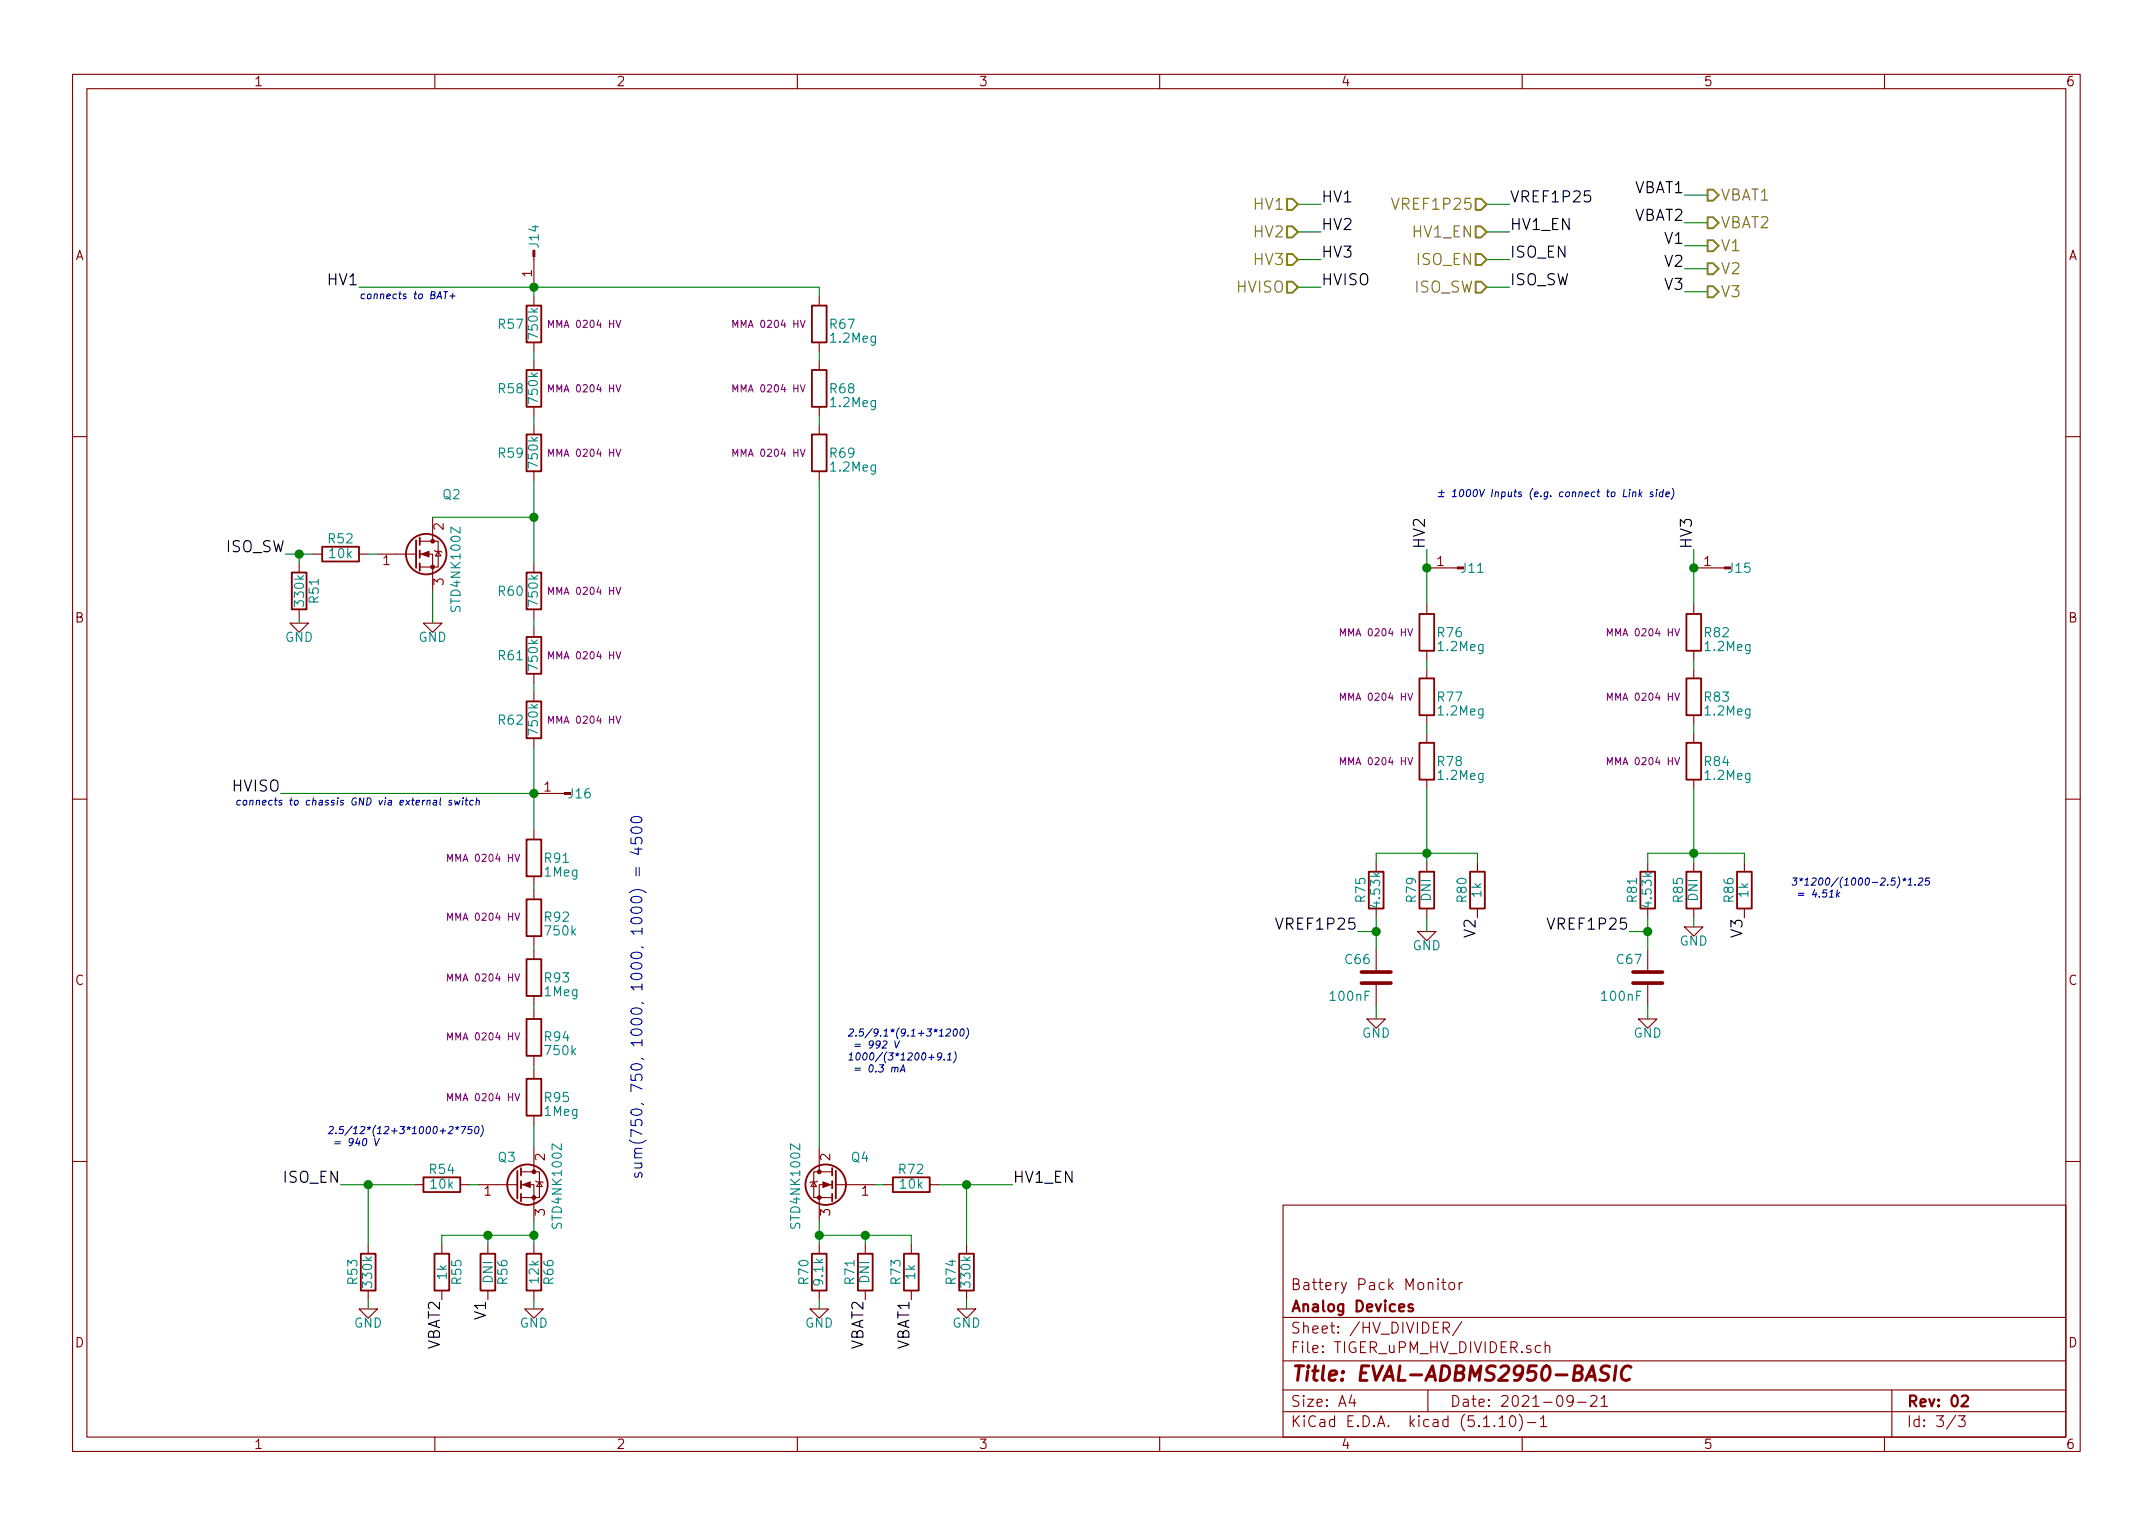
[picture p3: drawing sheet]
<svg xmlns="http://www.w3.org/2000/svg" width="297mm" height="210mm" viewBox="0 0 297 210" stroke-linecap="round" stroke-linejoin="round" font-family="sans-serif">
<g fill="none" stroke="#840000" stroke-width=".15">
<path d="M10 10.3h277v189.9h-277zM12 12.2h273v186.1h-273zM60 10.3v1.9M110 10.3v1.9M160 10.3v1.9M210 10.3v1.9M260 10.3v1.9M73.7 35.4v4.2M73.7 40.9v1.3M73.7 47.2v1.3M73.7 49.8v1.2M73.7 56.1v1.3"/>
<path d="M73.7 58.7v1.2M113 40.9v1.3M113 47.2v1.3M113 49.8v1.2M113 56.1v1.3M113 58.7v1.2M10 60.2h2M41.3 77.7v1.3M43.2 76.4h1.2M49.5 76.4h1.3M52.1 76.4h5.3M57.9 76.4h1.8v5.1"/>
<path d="M57.9 74.7h2.6v3.5h-2.6M59.7 71.4v3.3M59.9 75.9l.2 .2h.7l.2 .1M60.5 76.1l.3 .6h-.7zM73.7 65v1.3M73.7 77.7v1.3M113 65v1.3M196.8 78.4h4.3M233.7 78.4h4.2M285 60.2h2M40 86h2.5l-1.2 1.2zM41.3 84.1v1.2"/>
<path d="M58.4 86h2.6l-1.3 1.2zM73.7 84.1v1.2M73.7 86.6v1.3M73.7 93v1.2M73.7 95.5v1.3M196.8 83.4v1.3M196.8 89.8v1.3M196.8 92.3v1.3M196.8 98.7v1.2M233.7 83.4v1.3M233.7 89.8v1.3M233.7 92.3v1.3"/>
<path d="M233.7 98.7v1.2M10 110.3h2M73.7 101.8v1.3M73.7 114.5v1.3M73.7 109.5h4.2M189.9 119v1.3M196.8 101.2v1.3M196.8 107.6v1.2M196.8 119v1.3M203.8 119v1.3M227.3 119v1.3M233.7 101.2v1.3"/>
<path d="M233.7 107.6v1.2M233.7 119v1.3M240.7 119v1.3M285 110.3h2M73.7 120.9v1.3M73.7 122.8v1.3M73.7 129.2v1.2M73.7 131.1v1.2M73.7 137.4v1.3M73.7 139.3v1.3M189.9 125.3v1.3M189.9 131.1v2.8"/>
<path d="M189.9 135.9v2.8M195.6 128.5h2.5l-1.3 1.3zM196.8 125.3v1.3M203.8 125.3v1.3M227.3 125.3v1.3M227.3 131.1v2.8M227.3 135.9v2.8M232.4 127.9h2.5l-1.2 1.3zM233.7 125.3v1.3M240.7 125.3v1.3M73.7 145.7v1.2M73.7 147.6v1.2"/>
<path d="M73.7 153.9v1.3M73.7 158.4v3.3M113 158.4v3.3M188.6 140.6h2.5l-1.2 1.3zM226.1 140.6h2.5l-1.3 1.3zM10 160.2h2M50.8 171.7v1.3M50.8 178v1.3M57.1 163.4h1.3M61 171.7v1.3M61 178v1.3M63.5 163.4h1.3"/>
<path d="M66 163.4h5.4M67.3 171.7v1.3M67.3 178v1.3M71.9 163.4h1.8v5.1M71.9 161.7h2.5v3.5h-2.5M73.7 171.7v1.3M73.7 178v1.3M73.9 162.9l.1 .2h.8l.1 .1M74.4 163.1l.4 .6h-.8zM112.3 163.1l.3 .6h-.7zM112.8 162.9l-.2 .2h-.7l-.1 .1M113 171.7v1.3"/>
<path d="M113 178v1.3M114.8 163.4h-1.8v5.1M114.8 161.7h-2.5v3.5h2.5M115.3 163.4h5.3M119.4 171.7v1.3M119.4 178v1.3M121.9 163.4h1.3M125.7 171.7v1.3M125.7 178v1.3M128.3 163.4h1.2M133.3 171.7v1.3M133.3 178v1.3"/>
<path d="M177 166.3h108v32h-108zM198.4 176.4l-.1 .1 .1 .1 .1-.1-.1-.1v.2M198.4 176.9v1M198.9 176.9h.6M199.1 176.4v1.3l.1 .1 .3 .1M200 177.1a.41 .41 0 0 1 .7 .1v.4a.41 .41 0 0 1-.4 .3 .41 .41 0 0 1-.4-.3zM201.3 176.9v1M201.8 176.9l-.3 .1-.2 .2M285 160.2h2M49.5 180.6h2.6l-1.3 1.3zM60 198.3v1.9M72.4 180.6h2.5l-1.2 1.3z"/>
<path d="M110 198.3v1.9M111.8 180.6h2.5l-1.3 1.3zM132.1 180.6h2.5l-1.3 1.3zM160 198.3v1.9M177 194.8h108M177 191.8h108M177 187.8h108M177 181.8h108M186.5 192.5l-.4 1h1M186.8 193v1M197 191.8v3M199.1 183.2h.6a.41 .41 0 0 0 .3-.4 .41 .41 0 0 0-.3-.4h-.6v1.5"/>
<path d="M199.5 183.2l.5 .7M201.7 182.3l-1.3 2M206.8 195.8l.5-.5v1.5M206.8 196.8h.9M208.5 195.4a.36 .36 0 0 1 .5 .2 .77 .77 0 0 1-.4 1.2 1 1 0 0 1-.1-1.4zM209.6 195.1a1.71 1.71 0 0 1 0 2.3M210 198.3v1.9M210.7 196.3h1.2M212.5 195.8l.5-.5v1.5M212.5 185.7a.48 .48 0 0 0-.7 .2v.4a.48 .48 0 0 0 .7 .2M212.5 196.8h.9M213.2 185.7a.38 .38 0 0 1 .6 .1v.8"/>
<path d="M213.2 185.1v1.5M217 193.2l-.1 .2a.48 .48 0 0 1-.6-.1l-.1-.5a.48 .48 0 0 1 .7-.2l.1 .1a1.19 1.19 0 0 1-.2 1.2l-.5 .1M217.7 193.5h1.1M219.5 192.7l.2-.2h.3a.41 .41 0 0 1 .3 .7l-.9 .8h.9M220.9 193l.4-.5v1.5M220.9 194h.9M260 198.3v1.9M261 191.8v6.5M269.8 195.2l-1.2 2M270.2 195.3h.9l-.5 .6 .4 .1 .1 .2-.1 .5-.2 .1h-.4l-.2-.1"/>
</g>
<path d="M194.9 180a.37 .37 0 0 0-.6 .1v.1a.54 .54 0 0 0 .6 .3l.1 .1-.1 .2-.2 .1-.4-.1M270.7 192.7l.2-.2 .5 .1a.37 .37 0 0 1 0 .6l-.8 .8h.9" fill="none" stroke="#840000" stroke-width=".3"/>
<path d="M222.1 188.5a.79 .79 0 0 0-1.2 .3 .48 .48 0 0 0 .3 .6l.4 .1a.48 .48 0 0 1 .3 .5 .48 .48 0 0 1-.4 .4l-.8-.1M223 188.4l-.3 2M225 188.6a.71 .71 0 0 0-1.1 .3 .98 .98 0 0 0 .3 1.5l.6-.1" fill="none" stroke="#840000" stroke-width=".41"/>
<g fill="none" stroke="#840000" stroke-width=".25">
<path d="M72.6 42.2h2.1v5h-2.1zM72.6 51h2.1v5.1h-2.1zM72.6 59.9h2.1v5.1h-2.1zM112 51h2v5.1h-2zM112 42.2h2v5h-2zM112 59.9h2v5.1h-2zM40.3 79h2v5.1h-2zM44.4 75.4h5.1v2.1h-5.1zM57.4 74.5v3.9M57.9 74.2v1M57.9 75.9v1.1M57.9 77.7v1"/>
<path d="M72.6 79h2.1v5.1h-2.1zM72.6 87.9h2.1v5.1h-2.1zM72.6 96.8h2.1v5h-2.1zM195.8 93.6h2.1v5.1h-2.1zM195.8 84.7h2.1v5.1h-2.1zM232.7 93.6h2v5.1h-2zM232.7 84.7h2v5.1h-2zM72.6 115.8h2.1v5.1h-2.1zM195.8 102.5h2.1v5.1h-2.1zM232.7 102.5h2v5.1h-2zM72.6 124.1h2.1v5.1h-2.1zM72.6 132.3h2.1v5.1h-2.1z"/>
<path d="M188.8 120.3h2.1v5h-2.1zM195.8 120.3h2.1v5h-2.1zM202.8 120.3h2.1v5h-2.1zM226.3 120.3h2v5h-2zM232.7 120.3h2v5h-2zM239.6 120.3h2.1v5h-2.1zM72.6 148.8h2.1v5.1h-2.1zM72.6 140.6h2.1v5.1h-2.1zM49.8 173h2v5h-2zM58.4 162.4h5.1v2.1h-5.1zM59.9 173h2.1v5h-2.1zM66.3 173h2v5h-2z"/>
<path d="M71.4 161.5v3.8M71.9 161.2v1M71.9 162.9v1.1M71.9 164.7v1M72.6 173h2.1v5h-2.1zM112 173h2v5h-2zM114.8 161.2v1M114.8 162.9v1.1M114.8 164.7v1M115.3 161.5v3.8M118.4 173h2v5h-2zM123.2 162.4h5.1v2.1h-5.1z"/>
<path d="M124.7 173h2v5h-2zM132.3 173h2.1v5h-2.1z"/>
<circle cx="58.8" cy="76.4" r="2.79"/>
<circle cx="72.8" cy="163.4" r="2.79"/>
<circle cx="113.9" cy="163.4" r="2.79"/>
</g>
<g fill="none" stroke="#840084" stroke-width=".15">
<path d="M75.7 45.2v-1l.3 .7 .4-.7v1M75.7 54.1v-1l.3 .7 .4-.7v1M85 44.2l.3 1 .3-1M85 53.1l.3 1 .3-1M101.1 54.1v-1l.3 .7 .4-.7v1M101.1 45.2v-1l.3 .7 .4-.7v1M110.4 53.1l.3 1 .4-1M110.4 44.2l.3 1 .4-1M75.7 63v-1l.3 .7 .4-.7v1M85 62l.3 1 .3-1M101.1 63v-1l.3 .7 .4-.7v1M110.4 62l.3 1 .4-1"/>
<path d="M75.7 82v-1l.3 .7 .4-.7v1M75.7 90.9v-1l.3 .7 .4-.7v1M75.7 99.8v-1l.3 .7 .4-.7v1M85 81l.3 1 .3-1M85 89.9l.3 1 .3-1M85 98.8l.3 1 .3-1M184.9 96.6v-1l.4 .7 .3-.7v1M184.9 87.7v-1l.4 .7 .3-.7v1M194.2 95.6l.4 1 .3-1M194.2 86.7l.4 1 .3-1M221.8 96.6v-1l.3 .7 .3-.7v1M221.8 87.7v-1l.3 .7 .3-.7v1"/>
<path d="M231.1 95.6l.3 1 .3-1M231.1 86.7l.3 1 .3-1M61.7 118.8v-.9l.4 .7 .3-.7v.9M71 117.9l.4 .9 .3-.9M184.9 105.5v-1l.4 .7 .3-.7v1M194.2 104.5l.4 1 .3-1M221.8 105.5v-1l.3 .7 .3-.7v1M231.1 104.5l.3 1 .3-1M61.7 127v-1l.4 .7 .3-.7v1M61.7 135.4v-1l.4 .7 .3-.7v1M71 126l.4 1 .3-1M71 134.4l.4 1 .3-1"/>
<path d="M61.7 151.9v-1l.4 .7 .3-.7v1M61.7 143.5v-1l.4 .7 .3-.7v1M71 150.9l.4 1 .3-1M71 142.5l.4 1 .3-1"/>
</g>
<g fill="#840000" stroke="#840000" stroke-width=".15">
<path d="M113.5 163.1l1.1 .3-1.1 .4z"/>
<path d="M72.1 163.4l1.1-.3v.7z"/>
<path d="M77.9 109.3h.8v.3h-.8z"/>
<path d="M58.2 76.4l1-.3v.7z"/>
<path d="M73.5 34.5h.3v.9h-.3z"/>
<path d="M237.9 78.2h.9v.3h-.9z"/>
<path d="M201.1 78.2h.8v.3h-.8z"/>
<circle cx="113" cy="165.2" r=".25"/>
<circle cx="113" cy="161.7" r=".25"/>
<circle cx="73.7" cy="165.2" r=".25"/>
<circle cx="73.7" cy="161.7" r=".25"/>
<circle cx="59.7" cy="78.2" r=".25"/>
<circle cx="59.7" cy="74.7" r=".25"/>
</g>
<path d="M187.8 135.6h4.1M187.8 134.1h4.1M225.3 135.6h4.1M225.3 134.1h4.1" fill="none" stroke="#840000" stroke-width=".51"/>
<g fill="none" stroke="#008400" stroke-width=".15">
<path d="M49.5 39.6h63.5v1.3M73.7 39.6v1.3M179.1 39.6h3.1M179.1 35.8h3.1M179.1 32h3.1M179.1 28.2h3.1M205.1 39.6h3.2M205.1 35.8h3.2M205.1 32h3.2M205.1 28.2h3.2M232.4 37.1h3.2M232.4 26.9h3.2"/>
<path d="M232.4 30.7h3.2M232.4 33.9h3.2M73.7 48.5v1.3M73.7 57.4v1.3M113 48.5v1.3M113 57.4v1.3M232.4 40.3h3.2M39.4 76.4h3.8M41.3 76.4v1.3M50.8 76.4h1.3M59.7 71.4h14M73.7 66.3v11.4"/>
<path d="M113 66.3v92.1M196.8 75.8v7.6M233.7 75.8v7.6M41.3 85.3v.7M59.7 81.5v4.5M73.7 85.3v1.3M73.7 94.2v1.3M196.8 91.1v1.2M196.8 99.9v1.3M233.7 91.1v1.2M233.7 99.9v1.3M38.7 109.5h35"/>
<path d="M73.7 103.1v11.4M189.9 119v-1.3h13.9v1.3M196.8 108.8v10.2M227.3 119v-1.3h13.4v1.3M233.7 108.8v10.2M73.7 122.2v.6M73.7 130.4v.7M73.7 138.7v.6M187.3 128.5h2.6M189.9 126.6v4.5M189.9 138.7v1.9M196.8 126.6v1.9"/>
<path d="M224.8 128.5h2.5M227.3 126.6v4.5M227.3 138.7v1.9M233.7 126.6v1.3M73.7 146.9v.7M73.7 155.2v3.2M47 163.4h10.1M50.8 163.4v8.3M50.8 179.3v1.3M64.8 163.4h1.2M67.3 170.4v1.3M73.7 168.5v3.2"/>
<path d="M73.7 179.3v1.3M73.7 170.4h-12.7v1.3M113 170.4h12.7v1.3M113 168.5v3.2M113 179.3v1.3M119.4 170.4v1.3M120.6 163.4h1.3M129.5 163.4h10.2M133.3 163.4v8.3M133.3 179.3v1.3"/>
</g>
<g fill="none" stroke="#848400" stroke-width=".25">
<path d="M177.5 31.2h.8l.8 .8-.8 .8h-.8zM177.5 27.4h.8l.8 .8-.8 .8h-.8zM177.5 38.9h.8l.8 .7-.8 .8h-.8zM177.5 35h.8l.8 .8-.8 .8h-.8zM203.6 35h.7l.8 .8-.8 .8h-.7zM203.6 27.4h.7l.8 .8-.8 .8h-.7zM203.6 38.9h.7l.8 .7-.8 .8h-.7zM203.6 31.2h.7l.8 .8-.8 .8h-.7zM235.6 26.2h.7l.8 .7-.8 .8h-.7zM235.6 30h.7l.8 .7-.8 .8h-.7zM235.6 33.1h.7l.8 .8-.8 .8h-.7zM235.6 39.5h.7l.8 .8-.8 .7h-.7z"/>
<path d="M235.6 36.3h.7l.8 .8-.8 .7h-.7z"/>
</g>
<path d="M192 27.4l.5 1.5 .5-1.5" fill="none" stroke="#848400" stroke-width=".15"/>
<path d="M176 126.7l.5 1.5 .5-1.5M213.5 126.7l.5 1.5 .5-1.5" fill="none" stroke="#000" stroke-width=".15"/>
<g fill="none" stroke="#0000c2" stroke-width=".15">
<path d="M61.2 40.2h.6M61.5 40.2l-.1 1M62.1 40.8h.7M62.5 40.5l-.1 .7M224.1 67.5l-.1 1h.4M224.8 67.9l-.1 .6M224.9 67.5v.1M225.3 67.9h.4v.6M225.3 67.9l-.1 .6M226.2 67.5l-.1 1M226.3 68.1l.2 .4M226.6 67.9l-.4 .3"/>
<path d="M228.1 67.9h-.3l-.1 .1v.1l.3 .1v.3h-.4M228.5 67.9v.6M228.6 67.5v.1M229.4 67.9h-.2l-.2 .1v.4l.1 .1h.3M229.5 67.5l-.1 1M229.8 68.2l.5-.1v-.2h-.3l-.1 .1-.1 .5h.4M230.7 67.4a1.17 1.17 0 0 1-.1 1.5M59.8 110.5h.4v.6M60.2 110.6l-.3 .1a.21 .21 0 0 0-.1 .3h.4M60.8 110.1l-.1 .8 .1 .2M62.3 110.5l-.2-.1-.1 .1v.2l.3 .1v.2h-.4M62.7 110.4l.1 .7 .3-.5 .1 .5 .3-.7"/>
<path d="M63.9 110.4l-.1 .7M63.9 110.1v.1M64.2 110.4h.4M64.4 110.1l-.1 .8 .2 .2M65.3 110.5l-.3-.1-.2 .2v.4l.1 .1 .4-.1M65.7 110.5h.4v.6M65.8 110.1l-.1 1M87 115.6v.8h.8a.62 .62 0 0 1 0-.8l.5-.1 .2 .2 .1 .5-.2 .2M87.2 114.2a1.02 1.02 0 0 1 1.4 .3v.1a.93 .93 0 0 1-1.6 0zM87.2 112.8a1.06 1.06 0 0 1 1.4 .2 .41 .41 0 0 1-.3 .5h-.3a.74 .74 0 0 1-1-.3zM87.6 117.1h1M87.8 119.7v1.1"/>
<path d="M88.1 116.9v1l-1.1-.4M88.2 119.7v1.1M86.8 123.2a1.78 1.78 0 0 1 2.4 0M252.4 123.8h.5M252.5 123.1l.3-.3-.1 1M253.5 122.8l-.1 1M253.5 123.4l.2 .4M253.8 123.1l-.4 .4M261.9 121a1.14 1.14 0 0 1-.2 1.5M262.5 121.3l.2 .1 .3-.1M262.6 121.5l.1-.1 .2 .1M262.8 121.1l-.1 .3"/>
<path d="M263.2 122.1h.6M263.3 121.4l.3-.3-.1 1M264.2 122v.1M264.7 121.2l.4-.1 .2 .2-.1 .2-.6 .6h.6M266.2 121.1h-.5l-.1 .5 .5-.1 .1 .2-.1 .3-.1 .1-.4-.1M51.7 157.1l.2 1 .4-1M62 155.5l.4-.1 .1 .1v.2l-.7 .7h.6M62.9 155.5l.2 .1 .2-.1M62.9 155.8l.2-.2 .1 .2M63.1 155.4v.2M63.6 155.4h.7l-.6 1M65.1 155.4h-.4l-.1 .5 .4-.1 .1 .2-.1 .3-.1 .1-.4-.1"/>
<path d="M65.6 155.5l.3-.1a.6 .6 0 0 1-.2 1l-.2-.1v-.3zM66.5 155.3a1.17 1.17 0 0 1-.2 1.5M123.1 147.3l.3-.1 .1 .2-.1 .5M123.4 143.6l.2 1 .5-1M123.5 147.4l.1-.2 .3 .1v.6M124.2 147.9l.4-1 .2 1M124.3 147.6h.5M128.1 145.9h.8M129.5 142.9h.6M129.9 145.7l-.2 .2-.3-.1-.1-.1 .1-.4h.2h.3a.65 .65 0 0 1-.5 .9M130.3 146.1v.1M130.6 142h.4l.2 .1-.1 .3-.6 .5h.6"/>
<path d="M130.7 146.2h.5M130.8 145.5l.3-.2-.1 .9M131.6 142h.3a.59 .59 0 0 1-.2 .9l-.2-.1v-.2zM131.7 145.1a1.14 1.14 0 0 1-.2 1.5M132.6 142h.2a.59 .59 0 0 1-.2 .9l-.1-.1-.1-.2zM133.4 141.8a1.14 1.14 0 0 1-.2 1.5"/>
</g>
<g fill="#008400" stroke="#008400" stroke-width=".25">
<circle cx="133.4" cy="163.4" r=".51"/>
<circle cx="189.9" cy="128.5" r=".51"/>
<circle cx="73.7" cy="170.4" r=".51"/>
<circle cx="227.3" cy="128.5" r=".51"/>
<circle cx="41.3" cy="76.4" r=".51"/>
<circle cx="196.9" cy="117.7" r=".51"/>
<circle cx="73.7" cy="71.4" r=".51"/>
<circle cx="119.4" cy="170.4" r=".51"/>
<circle cx="233.7" cy="117.7" r=".51"/>
<circle cx="73.7" cy="39.6" r=".51"/>
<circle cx="73.7" cy="109.5" r=".51"/>
<circle cx="50.8" cy="163.4" r=".51"/>
<circle cx="233.7" cy="78.4" r=".51"/>
<circle cx="67.3" cy="170.4" r=".51"/>
<circle cx="113" cy="170.4" r=".51"/>
<circle cx="196.9" cy="78.4" r=".51"/>
</g>
<text font-size="2.8" fill="#840000" x="178" y="190.5">Title: EVAL-ADBMS2950-BASIC</text>
<g font-size="2.1" fill="#848400">
<text x="173.2" y="29">HV1</text>
<text x="192.7" y="29">VREF1P25</text>
<text x="237.4" y="27.7">VBAT1</text>
<text x="173.2" y="32.8">HV2</text>
<text x="195.1" y="32.8">HV1_EN</text>
<text x="237.4" y="31.5">VBAT2</text>
<text x="237.4" y="34.7">V1</text>
<text x="170.7" y="40.4">HVISO</text>
<text x="173.2" y="36.6">HV3</text>
<text x="195.1" y="40.4">ISO_SW</text>
<text x="195.5" y="36.6">ISO_EN</text>
<text x="237.4" y="41">V3</text>
<text x="237.4" y="37.8">V2</text>
</g>
<g font-size="2.1">
<text x="182.2" y="27.9">HV1</text>
<text x="208.3" y="27.9">VREF1P25</text>
<text x="225.5" y="26.7">VBAT1</text>
<text x="182.2" y="35.6">HV3</text>
<text x="182.2" y="31.7">HV2</text>
<text x="208.3" y="31.7">HV1_EN</text>
<text x="208.3" y="35.6">ISO_EN</text>
<text x="225.5" y="30.5">VBAT2</text>
<text x="229.8" y="33.6">V1</text>
<text x="45.4" y="39.4">HV1</text>
<text x="182.2" y="39.4">HVISO</text>
<text x="208.3" y="39.4">ISO_SW</text>
<text x="229.8" y="36.8">V2</text>
<text x="229.8" y="40">V3</text>
<text x="31.1" y="76.2">ISO_SW</text>
<text x="196.6" y="75.8" transform="rotate(-90 196.6 75.8)">HV2</text>
<text x="233.4" y="75.8" transform="rotate(-90 233.4 75.8)">HV3</text>
<text x="32.1" y="109.2">HVISO</text>
<text x="176.7" y="128.3">VREF1P25</text>
<text x="203.6" y="129.2" transform="rotate(-90 203.6 129.2)">V2</text>
<text x="214.2" y="128.3">VREF1P25</text>
<text x="240.4" y="129.2" transform="rotate(-90 240.4 129.2)">V3</text>
<text x="39.2" y="163.2">ISO_EN</text>
<text x="139.7" y="163.2">HV1_EN</text>
<text x="67.1" y="181.9" transform="rotate(-90 67.1 181.9)">V1</text>
<text x="60.7" y="186.3" transform="rotate(-90 60.7 186.3)">VBAT2</text>
<text x="119.1" y="186.3" transform="rotate(-90 119.1 186.3)">VBAT2</text>
<text x="125.5" y="186.3" transform="rotate(-90 125.5 186.3)">VBAT1</text>
</g>
<text font-size="2.1" fill="#0000c2" x="88.6" y="162.8" transform="rotate(-90 88.6 162.8)">sum(750, 750, 1000, 1000, 1000) = 4500</text>
<g font-size="2.1" fill="#840000">
<text x="178" y="178">Battery Pack Monitor</text>
<text x="178" y="184">Sheet: /HV_DIVIDER/</text>
<text x="178" y="181">Analog Devices</text>
<text x="178" y="186.7">File: TIGER_uPM_HV_DIVIDER.sch</text>
<text x="178" y="196.9">KiCad E.D.A. kicad (5.1.10)-1</text>
<text x="178" y="194.1">Size: A4</text>
<text x="200" y="194.1">Date: 2021-09-21</text>
<text x="263" y="194.1">Rev: 02</text>
<text x="263" y="196.9">Id: 3/3</text>
</g>
<g font-size="1.8" fill="#840000">
<text x="35" y="11.9">1</text>
<text x="85" y="11.9">2</text>
<text x="135" y="11.9">3</text>
<text x="185" y="11.9">4</text>
<text x="235" y="11.9">5</text>
<text x="285" y="11.9">6</text>
<text x="10.4" y="35.9">A</text>
<text x="285.4" y="35.9">A</text>
<text x="73.4" y="38.2" transform="rotate(-90 73.4 38.2)">1</text>
<text x="52.9" y="78">1</text>
<text x="61.2" y="73.1" transform="rotate(-90 61.2 73.1)">2</text>
<text x="61.2" y="80.7" transform="rotate(-90 61.2 80.7)">3</text>
<text x="198.3" y="78.1">1</text>
<text x="235.1" y="78.1">1</text>
<text x="10.4" y="85.9">B</text>
<text x="285.4" y="85.9">B</text>
<text x="75.1" y="109.2">1</text>
<text x="10.4" y="135.9">C</text>
<text x="285.4" y="135.9">C</text>
<text x="75.2" y="160.1" transform="rotate(-90 75.2 160.1)">2</text>
<text x="114.6" y="160.1" transform="rotate(-90 114.6 160.1)">2</text>
<text x="66.8" y="165">1</text>
<text x="75.2" y="167.7" transform="rotate(-90 75.2 167.7)">3</text>
<text x="114.6" y="167.7" transform="rotate(-90 114.6 167.7)">3</text>
<text x="118.9" y="165">1</text>
<text x="10.4" y="185.9">D</text>
<text x="285.4" y="185.9">D</text>
<text x="35" y="199.9">1</text>
<text x="85" y="199.9">2</text>
<text x="135" y="199.9">3</text>
<text x="185" y="199.9">4</text>
<text x="235" y="199.9">5</text>
<text x="285" y="199.9">6</text>
</g>
<g font-size="1.8" fill="#008484">
<text x="74.3" y="34.1" transform="rotate(-90 74.3 34.1)">J14</text>
<text x="68.8" y="45.4">R57</text>
<text x="74.2" y="46.6" transform="rotate(-90 74.2 46.6)">750k</text>
<text x="114.6" y="45.4">R67</text>
<text x="114.7" y="47.3">1.2Meg</text>
<text x="68.8" y="54.3">R58</text>
<text x="74.2" y="55.5" transform="rotate(-90 74.2 55.5)">750k</text>
<text x="114.6" y="54.3">R68</text>
<text x="114.7" y="56.2">1.2Meg</text>
<text x="68.8" y="63.2">R59</text>
<text x="74.2" y="64.4" transform="rotate(-90 74.2 64.4)">750k</text>
<text x="114.6" y="63.2">R69</text>
<text x="114.7" y="65.1">1.2Meg</text>
<text x="61.1" y="68.9">Q2</text>
<text x="45.4" y="75">R52</text>
<text x="45.5" y="77">10k</text>
<text x="42" y="83.5" transform="rotate(-90 42 83.5)">330k</text>
<text x="44" y="83.2" transform="rotate(-90 44 83.2)">R51</text>
<text x="68.8" y="82.2">R60</text>
<text x="74.2" y="83.5" transform="rotate(-90 74.2 83.5)">750k</text>
<text x="201.7" y="79">J11</text>
<text x="238.5" y="79">J15</text>
<text x="39.3" y="88.6">GND</text>
<text x="57.7" y="88.6">GND</text>
<text x="63.6" y="84.1" transform="rotate(-90 63.6 84.1)">STD4NK100Z</text>
<text x="198.4" y="87.9">R76</text>
<text x="198.6" y="89.8">1.2Meg</text>
<text x="235.2" y="87.9">R82</text>
<text x="235.4" y="89.8">1.2Meg</text>
<text x="68.8" y="91.1">R61</text>
<text x="74.2" y="92.3" transform="rotate(-90 74.2 92.3)">750k</text>
<text x="68.8" y="100">R62</text>
<text x="74.2" y="101.2" transform="rotate(-90 74.2 101.2)">750k</text>
<text x="198.4" y="96.8">R77</text>
<text x="198.6" y="98.7">1.2Meg</text>
<text x="235.2" y="96.8">R83</text>
<text x="235.4" y="98.7">1.2Meg</text>
<text x="198.4" y="105.7">R78</text>
<text x="198.6" y="107.6">1.2Meg</text>
<text x="235.2" y="105.7">R84</text>
<text x="235.4" y="107.6">1.2Meg</text>
<text x="78.5" y="110.2">J16</text>
<text x="75.2" y="119">R91</text>
<text x="75.2" y="120.9">1Meg</text>
<text x="188.4" y="124.4" transform="rotate(-90 188.4 124.4)">R75</text>
<text x="190.4" y="125" transform="rotate(-90 190.4 125)">4.53k</text>
<text x="195.4" y="124.4" transform="rotate(-90 195.4 124.4)">R79</text>
<text x="197.4" y="124.3" transform="rotate(-90 197.4 124.3)">DNI</text>
<text x="202.4" y="124.4" transform="rotate(-90 202.4 124.4)">R80</text>
<text x="204.4" y="123.8" transform="rotate(-90 204.4 123.8)">1k</text>
<text x="225.9" y="124.4" transform="rotate(-90 225.9 124.4)">R81</text>
<text x="227.9" y="125" transform="rotate(-90 227.9 125)">4.53k</text>
<text x="232.2" y="124.4" transform="rotate(-90 232.2 124.4)">R85</text>
<text x="234.2" y="124.3" transform="rotate(-90 234.2 124.3)">DNI</text>
<text x="239.2" y="124.4" transform="rotate(-90 239.2 124.4)">R86</text>
<text x="241.2" y="123.8" transform="rotate(-90 241.2 123.8)">1k</text>
<text x="75.2" y="127.2">R92</text>
<text x="75.4" y="129.1">750k</text>
<text x="194.9" y="131.1">GND</text>
<text x="231.7" y="130.5">GND</text>
<text x="75.2" y="137.5">1Meg</text>
<text x="75.2" y="135.6">R93</text>
<text x="185.7" y="133">C66</text>
<text x="223.1" y="133">C67</text>
<text x="75.2" y="143.7">R94</text>
<text x="183.7" y="138.1">100nF</text>
<text x="187.9" y="143.2">GND</text>
<text x="221.1" y="138.1">100nF</text>
<text x="225.4" y="143.2">GND</text>
<text x="75.4" y="145.6">750k</text>
<text x="75.2" y="154">1Meg</text>
<text x="75.2" y="152.1">R95</text>
<text x="59.3" y="162">R54</text>
<text x="68.8" y="160.3">Q3</text>
<text x="117.5" y="160.3">Q4</text>
<text x="124.1" y="162">R72</text>
<text x="59.5" y="164">10k</text>
<text x="124.3" y="164">10k</text>
<text x="77.5" y="169.2" transform="rotate(-90 77.5 169.2)">STD4NK100Z</text>
<text x="110.4" y="169.2" transform="rotate(-90 110.4 169.2)">STD4NK100Z</text>
<text x="49.3" y="177.1" transform="rotate(-90 49.3 177.1)">R53</text>
<text x="51.4" y="177.5" transform="rotate(-90 51.4 177.5)">330k</text>
<text x="61.6" y="176.5" transform="rotate(-90 61.6 176.5)">1k</text>
<text x="63.7" y="177.1" transform="rotate(-90 63.7 177.1)">R55</text>
<text x="68" y="177" transform="rotate(-90 68 177)">DNI</text>
<text x="70" y="177.1" transform="rotate(-90 70 177.1)">R56</text>
<text x="74.3" y="177" transform="rotate(-90 74.3 177)">12k</text>
<text x="76.4" y="177.1" transform="rotate(-90 76.4 177.1)">R66</text>
<text x="111.6" y="177.1" transform="rotate(-90 111.6 177.1)">R70</text>
<text x="113.6" y="177.2" transform="rotate(-90 113.6 177.2)">9.1k</text>
<text x="117.9" y="177.1" transform="rotate(-90 117.9 177.1)">R71</text>
<text x="119.9" y="177" transform="rotate(-90 119.9 177)">DNI</text>
<text x="124.3" y="177.1" transform="rotate(-90 124.3 177.1)">R73</text>
<text x="126.3" y="176.5" transform="rotate(-90 126.3 176.5)">1k</text>
<text x="131.9" y="177.1" transform="rotate(-90 131.9 177.1)">R74</text>
<text x="133.9" y="177.5" transform="rotate(-90 133.9 177.5)">330k</text>
<text x="48.8" y="183.2">GND</text>
<text x="71.7" y="183.2">GND</text>
<text x="111.1" y="183.2">GND</text>
<text x="131.4" y="183.2">GND</text>
</g>
<g font-size="1.4" fill="#0000c2">
<text x="49.5" y="41.3">connects to BAT+</text>
<text x="198.1" y="68.6">± 1000V Inputs (e.g. connect to Link side)</text>
<text x="32.4" y="111.1">connects to chassis GND via external switch</text>
<text x="247" y="122.2">3*1200/(1000-2.5)*1.25</text>
<text x="247.4" y="123.8">= 4.51k</text>
<text x="116.8" y="143">2.5/9.1*(9.1+3*1200)</text>
<text x="116.8" y="146.3">1000/(3*1200+9.1)</text>
<text x="117.2" y="144.6">= 992 V</text>
<text x="117.2" y="147.9">= 0.3 mA</text>
<text x="45.1" y="156.5">2.5/12*(12+3*1000+2*750)</text>
<text x="45.5" y="158.1">= 940 V</text>
</g>
<g font-size="1.4" fill="#840084">
<text x="76.1" y="45.2">MMA 0204 HV</text>
<text x="101.5" y="45.2">MMA 0204 HV</text>
<text x="76.1" y="54.1">MMA 0204 HV</text>
<text x="101.5" y="54.1">MMA 0204 HV</text>
<text x="76.1" y="63">MMA 0204 HV</text>
<text x="101.5" y="63">MMA 0204 HV</text>
<text x="76.1" y="82.1">MMA 0204 HV</text>
<text x="185.3" y="87.8">MMA 0204 HV</text>
<text x="222.2" y="87.8">MMA 0204 HV</text>
<text x="76.1" y="91">MMA 0204 HV</text>
<text x="76.1" y="99.8">MMA 0204 HV</text>
<text x="185.3" y="96.7">MMA 0204 HV</text>
<text x="222.2" y="96.7">MMA 0204 HV</text>
<text x="185.3" y="105.6">MMA 0204 HV</text>
<text x="222.2" y="105.6">MMA 0204 HV</text>
<text x="62.2" y="118.9">MMA 0204 HV</text>
<text x="62.2" y="127">MMA 0204 HV</text>
<text x="62.2" y="135.4">MMA 0204 HV</text>
<text x="62.2" y="143.5">MMA 0204 HV</text>
<text x="62.2" y="151.9">MMA 0204 HV</text>
</g>
</svg>
